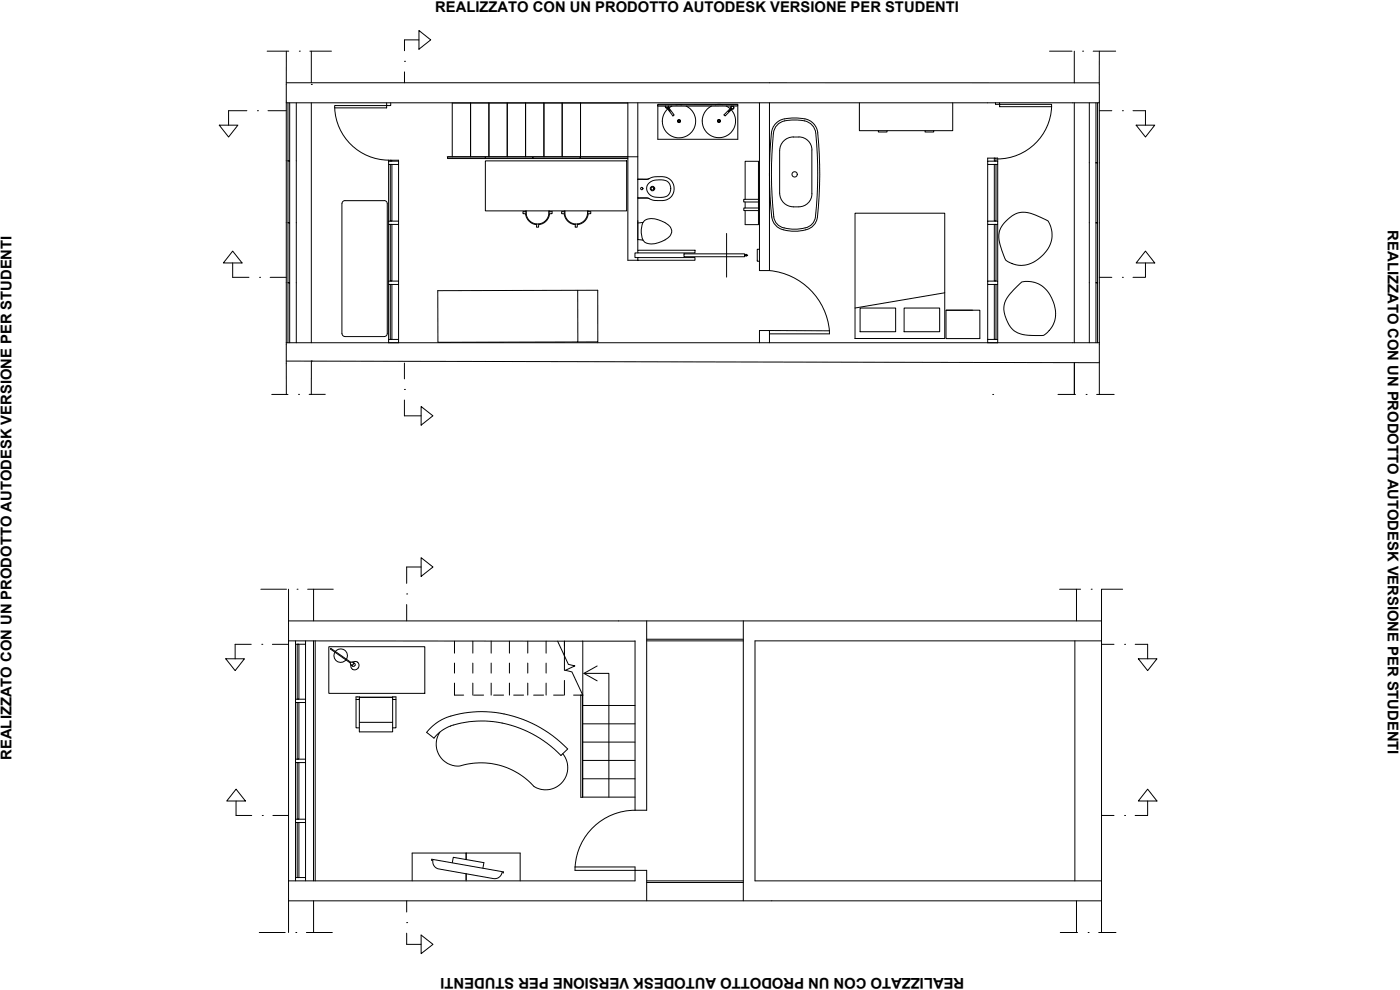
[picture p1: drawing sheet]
<svg xmlns="http://www.w3.org/2000/svg" width="420mm" height="297mm" viewBox="0 0 420 297" stroke-linecap="round" stroke-linejoin="round" font-family="sans-serif">
<!-- layer: muri sezionati -->
<g fill="none" stroke="#000" stroke-width=".3">
<path d="M85.9 25.3v5M85.9 24.8l244 .1M227.9 30.8v50.4h3v-50.4M296.4 30.8h-210.5v78.2M329.9 25.3v5.5h-31.1M329.9 30.8v72h-244M85.9 108.3l244 .5M227.9 102.8v-3.6h3v3.6M329.9 103.3v5M86.6 176.8v103M94.1 176.8v9.5M323.1 176.8v9.5"/>
<path d="M330.6 176.8v87.5M86.6 192.3l104 .1M86.6 186.3h244M194.1 186.3v56.8h-3.5v-50.8M223.1 186.3v84M322.6 192.3v72M330.6 192.3h-104v72h104v15.5M86.6 264.3h104v-3.2h3.5v9.2M86.6 270.3h244M94.1 270.3v9.5M323.1 270.3v9.5"/>
</g>
<!-- layer: 0 -->
<g fill="none" stroke="#000" stroke-width=".3">
<path d="M121.4 18.4h.1M125.7 9.2l3.6 2.8-3.6 2.8zM125.7 12h-4.3v3.2M65.8 37.6h5.6l-2.8 3.5zM74.1 33.2h-5.5v4.4M77.3 33.2h.1M80.4 33.2h5.5M85.9 30.3v.5M93.4 25.3h.1M93.4 30.8v72M121.4 21.6v3.2M135.7 30.9h52.7"/>
<path d="M188.4 30.8v47.3h3M191.4 30.8v44.3M296.4 30.8h2.4M322.4 30.8v72M329.9 33.2h3.8M336.8 33.2h.1M340 33.2h3.8v4.4M341 37.6h5.6l-2.8 3.5zM188.4 47h3M69.8 75.3l2.8 3.6h-5.6zM69.8 78.9v4.3h4.9M343.8 78.9v4.3h-3.8"/>
<path d="M343.8 75.3l2.8 3.6h-5.6zM77.9 83.2h.1M81.1 83.2h4.8M329.9 83.2h3.8M336.8 83.2h.1M93.4 108.3h.1M121.4 116.8h.1M121.4 108.9v4.8M297.9 118.3h.1M322.4 108.8v9.5M329.9 102.8v.5M121.4 120v4.8h5"/>
<path d="M126.4 122l3.5 2.8-3.5 2.8zM122 178.2h.1M126.4 167.3l3.5 2.8-3.5 2.8zM126.4 170.1h-4.4v4.9M67.8 197.7h5.6l-2.8 3.5zM75.4 193.3h-4.8v4.4M78.6 193.3h.1M81.7 193.3h4.9M94.1 192.3v72M94.6 192.3v72M122 181.4v4.9M169.4 192.4v1.4"/>
<path d="M169.4 195.4v1.4M194.1 191.8h29M194.1 192.3h29M330.6 193.3h3.7M337.5 193.3h.1M340.7 193.3h3.7v4.4M341.6 197.7h5.6l-2.8 3.5zM169.7 201.1l1.9 .5 3.3 7M174.3 208.6h.5M70.8 236.8l2.9 3.5h-5.6zM174.3 239.2h.5M174.9 233.7v5.5"/>
<path d="M344.4 236.8l2.8 3.5h-5.6zM70.8 240.3v4.4h4.7M78.7 244.7h.1M81.9 244.7h4.7M330.6 244.7h3.7M337.5 244.7h.1M344.4 240.3v4.4h-3.7M122 276.8h.1M122 280v3.3h4.4v-2.7l3.5 2.7-3.5 2.8v-2.8M122 270.3v3.3M172.6 260.1v1M190.6 260.1v1"/>
<path d="M194.1 264.8h29M194.1 264.3h29M330.6 279.8h.1"/>
</g>
<!-- layer: muri a vista -->
<g fill="none" stroke="#000" stroke-width=".3">
<path d="M80.2 15.4h6.5M85.9 15.4v9.9M89.8 15.4h.1M93 15.4h6.5M93.4 15.4v9.4M315 15.4h6.7M322.4 15.4v9.5M324.9 15.4h.1M328.1 15.4h6.7M329.9 15.4v9.9M81.6 118.3h4.8M85.9 109v9.3"/>
<path d="M89.6 118.3h.1M92.8 118.3h4.8M93.5 108.3l-.1 10M317.5 118.3h5.3M322.4 108.8v9.5M325.9 118.3h.1M329.1 118.3h5.3M329.9 108.3v10M78.3 176.8h7.7M89.2 176.8h.1M92.3 176.8h7.7M318 176.8h6.3"/>
<path d="M327.5 176.8h.1M330.6 176.8h6.3M77.8 279.8h7.8M88.8 279.8h.1M91.9 279.8h7.8M318.2 279.8h5.2M326.6 279.8h.1M329.7 279.8h5.2"/>
</g>
<!-- layer: serramenti -->
<g fill="none" stroke="#000" stroke-width=".3">
<path d="M100.4 31.7h15.6v.7h-15.6zM100.4 32.4a16.3 16.3 0 0 0 16.2 15.7M116 30.8v.9h1.3v-.9M298.8 30.8v.5h1.2v-.5M300 31.3h15.6v.7h-15.6zM315.6 32a16.3 16.3 0 0 1-16.2 15.7M116.6 48.4h3v.9h-3zM116.6 49.3v17M117.1 48.1h.5v.3h-.5zM117.1 49.3h.5v17h-.5zM117.1 48.1h-.5v.3M117.6 48.1h2v.3"/>
<path d="M119.6 49.3v17M296.4 48.4h3v.9h-3zM296.4 49.3v17M298.4 47.4h.5v1h-.5zM298.4 49.3h.5v17h-.5zM298.4 47.4h-2v1M298.9 47.4h.5v1M299.4 49.3v17M116.6 66.3h3v1h-3zM116.6 67.3v17M117.1 67.3h.5v17h-.5zM119.6 67.3v17"/>
<path d="M191.4 75.9h-.8v1.4h.8M191.4 77.3h17.2v.8h-17.2zM191.4 75.1h17.2v.8h-17.2zM205.3 76.2h18.2v.8h-18.2zM218.1 70v13.1M223.5 76.5h.4v-.2l.5 .3-.5 .3zM227.9 74.8h-.6v3.6h.6M296.4 66.3h3v1h-3zM296.4 67.3v17M298.4 67.3h.5v17h-.5zM299.4 67.3v17M116.6 84.3h3v1.1h-3z"/>
<path d="M116.6 85.4v17.4M117.1 85.4h.5v16.4h-.5zM119.6 85.4v16.4M296.4 84.3h3v1.1h-3zM296.4 85.4v17.4M298.4 85.4h.5v16.4h-.5zM299.4 85.4v16.4M116.6 101.8h3v1M296.4 101.8h3v1M88.7 192.3v1h3v-1M88.7 193.3v16.5M89.2 193.3h.5v16.5h-.5z"/>
<path d="M91.7 193.3v16.5M88.7 209.8h3v1h-3zM88.7 210.8v17M89.2 210.8h.5v17h-.5zM91.7 210.8v17M88.7 227.8h3v1h-3zM88.7 228.8v17M89.2 228.8h.5v17h-.5zM91.7 228.8v17M88.7 245.8h3v1h-3zM88.7 246.8v17.5M89.2 246.8h.5v16.5h-.5z"/>
<path d="M91.7 246.8v16.5M190.6 243.1a18 18 0 0 0-18 17h18M88.7 263.3h3v1M172.6 261.1h18"/>
</g>
<!-- layer: arredi -->
<g fill="none" stroke="#000" stroke-width=".3">
<path d="M135.7 30.9v16.2M141.2 30.9v16.1M146.7 30.9v16.1M152.2 30.9v16.1M157.7 30.9v16.1M163.2 30.9v16.1M168.7 30.9v16.1M174.2 30.9v16.1M197.4 31.4h24v.4h-24zM197.4 31.4l24-.1v10.5h-24v-10M199.7 31.8l.1 .5 .4 .2M200.4 32.3l.8 1-.9-1"/>
<path d="M200.5 31.8a.39 .39 0 0 1-.3 .6 .39 .39 0 0 1-.4-.6M200.5 32.1l1.8 2.4-.3 .3-1.8-2.4M200.6 31.8v.4M201.6 31.8l-.9 .6M202.9 31.4h1.8M205.9 31.8a5 5 0 0 1 2.1 7.3 5 5 0 0 1-7.4 1.1 5 5 0 0 1-.2-7.5M213.5 31.8a5 5 0 0 0-2 7.1 5 5 0 0 0 7.3 1.4 5 5 0 0 0 .7-7.4M216.8 31.4h-2.1M218 31.8l1.1 .8M219.4 32.3l-2.1 2.2 .3 .3 2.1-2.1M219.5 32.5l-.8 1 .9-.9M219.6 31.8l-.3 .6"/>
<path d="M220 31.8a.5 .5 0 0 1 .3 .6 .5 .5 0 0 1-.7 .4M231.5 39.9a118.4 118.4 0 0 0 .3 25.9 5 5 0 0 0 5 3.5 9.4 9.4 0 0 0 7.4-1.7l.4-.5a8.4 8.4 0 0 0 1-5.1l.4-9.5-.1-6.3-.5-6.3M235.4 35.7a4.8 4.8 0 0 0-3.9 4.2M235.4 35.7a17 17 0 0 1 6.2 0M241.6 35.7a4.8 4.8 0 0 1 3.8 4.2M244.8 39.9a4.5 4.5 0 0 0-4.8-3.8 10.6 10.6 0 0 0-6.3 1l-.9 1a8.1 8.1 0 0 0-.9 5 111.1 111.1 0 0 0 .5 22.6 4.5 4.5 0 0 0 4.5 3 10.1 10.1 0 0 0 6.6-1.2 3.8 3.8 0 0 0 1.2-2.5M257.9 30.8v8.4h28v-8.4M263.6 39.2v.4h2.6v-.4M277.6 39.2v.4h2.6v-.4M134.2 47h54.2M145.7 48.3h42.4v15h-42.4zM188.4 47.1h-14.2v.5h-14.3v-.5h-14.2v.5v-.5h-11.4v.5h25.6v-.5h14.3v.5h14.2"/>
<path d="M191.5 53.7h.2a7.9 7.9 0 0 0 4.7-.6l.7-.1a5.6 5.6 0 0 1 4.5 1.4 3.8 3.8 0 0 1 0 4.4 3.8 3.8 0 0 1-4.1 1.4l-1.3-.1a8.3 8.3 0 0 0-4.7-.7M191.5 59.4h2.7l.7 .2M194.7 55a5.4 5.4 0 0 1 5.9-.3 2.75 2.75 0 0 1 .3 3.3 2.75 2.75 0 0 1-3.1 1.2 2.95 2.95 0 0 1-3.5-3.7zM194.9 53.6l-.7 .2h-2.7M223.6 59.8v-11.4h4v19h-4v-4.2M227.6 59.8h-4.4v.8h4.4M234 58a4.1 4.1 0 0 0 4.1 4.1 4.6 4.6 0 0 0 5.3-2.4l.3-1.6M243.6 45v13.2M243.7 45a3.9 3.9 0 0 0-3.9-3.9 4.5 4.5 0 0 0-5.7 3.4l-.1 13.5M102.9 60.4l.6-.2h11.8a.9 .9 0 0 1 .9 .9v39a.94 .94 0 0 1-.9 .9h-11.8a.94 .94 0 0 1-.9-.9v-39zM157.7 64.1l.4 1.4 .8 1 1.1 .7 1.1 .2M157.8 63.3l-.1 .2"/>
<path d="M157.9 63.5h-.9v.6l.9 .1M157.9 63.3a3.4 3.4 0 0 0 3.4 3.9 3.4 3.4 0 0 0 3.4-3.9M161.7 67.2l-.1 1h-.6l.1-1M164.7 63.5h1v.6l-1 .1M164.9 63.3v.2M164.9 64.1l-.3 1.3-.6 .8-.9 .8-1.4 .4M169.3 64.1l.4 1.4 .8 1 1.1 .7 1.1 .2M169.4 63.3l-.1 .2M169.5 63.3a3.4 3.4 0 0 0 3.4 3.9 3.4 3.4 0 0 0 3.4-3.9M169.5 63.5h-.9v.6l1 .1M172.7 67.2l-.1 1h.6l.1-1M176.3 63.5h1v.6l-1 .1"/>
<path d="M176.5 63.3v.2M176.5 64.2l-.4 1.3-.7 .9-1.1 .7-1 .3M191.4 71.9l1.6 .1M193 66.7a3.7 3.7 0 0 1 4.5-.8 4.9 4.9 0 0 1 4.1 3.2 3 3 0 0 1-2 2.9 6.8 6.8 0 0 1-5.6 .9l-1-.9M193 66.7a6.9 6.9 0 0 0 0 5.3M193 66.7l-1.6 .2M223.6 60.6v1.8M227.6 62.4h-4.4v.8h4.4M256.6 64h26.9v37.6h-26.9zM301.7 66.6a7.1 7.1 0 0 1 9.6-1.8l1.3 .5a4.1 4.1 0 0 1 3.1 4.2 9.7 9.7 0 0 1-6.8 9.7 7.6 7.6 0 0 1-7.1-1.2l-1.1-2.9a7.6 7.6 0 0 1 .2-7.6zM173.4 87.1v15.5l-42 .1v-15.5l48-.1v15.5h-6M248.9 99.3v.9"/>
<path d="M258.1 92.4h10.7v7.1h-10.7zM271.3 92.4h10.7v7.1h-10.7zM283.5 87.8l-26.9 4.6M283.9 93.1h10.2v8.5l-10.2-.1M291.9 93.1h-8v8.3M304.3 86.9l.8-.9a4 4 0 0 1 4.9-1.4 9.7 9.7 0 0 1 6.8 9.8 7.7 7.7 0 0 1-3.6 6.2l-3.1 .1a7.7 7.7 0 0 1-7.1-2.9 7.8 7.8 0 0 1-1.2-7.7l.9-1.4zM98.7 194h28.8v14h-28.8zM100.5 195.7a2.02 2.02 0 0 0 .6 2.7 2.02 2.02 0 0 0 2.7-.4M100.7 195.5a2.02 2.02 0 0 1 2.7-.4 2.02 2.02 0 0 1 .6 2.7M105.3 198.7l-6-4.2-.1 .2 6 4.3M106.3 199a.49 .49 0 0 1 .2 .7 .49 .49 0 0 1-.7 .1M106.3 199l-.4-.3a1.2 1.2 0 0 1 1.8 .7 1.2 1.2 0 0 1-1.1 1.5 1.2 1.2 0 0 1-1.3-1.4l.5 .4"/>
<path d="M106.3 199h.1M107.3 198.7h.1M169.4 192.4v4.4M174.9 192.4v19.3M105.8 200.8l.1 .1M106.8 209.9h1M107.8 209.2l-1-.1v9.3h1M107.8 209.6v10h10v-10M107.8 209.2v.4M107.8 209.2h10M107.8 216.7h10M117.8 209.2l1-.1v9.3h-1"/>
<path d="M117.8 209.2v.4M117.8 209.9h1M129 218.7a16.2 16.2 0 0 1 10.4-4.8 35.8 35.8 0 0 1 31 10.8l-2.1 2a31.8 31.8 0 0 0-34.2-8.4l-1.9 1.2-2 2-2.2-1.8zM132 219.7a6.6 6.6 0 0 0-.2 6.9 6.6 6.6 0 0 0 6.2 3.2 21.7 21.7 0 0 1 22.5 6.3 6.6 6.6 0 0 0 8.3-1.5 6.6 6.6 0 0 0 .1-8.4M135.2 217.9h.1M174.3 208.6v30.6M174.8 208.6v30.6M174.9 211.7v22h15.7M174.9 211.7h15.7M174.9 217.2h15.7M174.9 239.2h15.7M174.9 222.7h15.7"/>
<path d="M174.9 228.2h15.7M129.8 258.2l-.3-.1 .1-.3 21.5 3.8-.1 .3-.3-.1M129.9 258.2l.1 1 .3 .6 1.2 .9 16.6 2.9a2.19 2.19 0 0 0 2.5-1.8M135.7 258.8l.3-1.6 9.2 1.6-.3 1.7M139.9 256h16.2v8.3M139.9 256h-16.2v8.3M139.9 256v1.9M139.9 262.2v2.1"/>
<circle cx="203.8" cy="36.3" r=".26"/>
<circle cx="203.8" cy="36.3" r=".43"/>
<circle cx="215.8" cy="36.3" r=".26"/>
<circle cx="215.8" cy="36.3" r=".43"/>
<circle cx="219.8" cy="32.3" r=".39"/>
<circle cx="192.6" cy="56.6" r=".35"/>
<circle cx="195.8" cy="56.6" r=".43"/>
<circle cx="195.8" cy="56.6" r=".67"/>
<circle cx="238.5" cy="52.3" r=".79"/>
<circle cx="105.6" cy="199.1" r=".48"/>
</g>
<!-- layer: P-SANR-FIXT -->
<path d="M191.4 59.3l.1 .1M191.4 59.4h.1M191.5 53.7l-.1 .1M191.5 53.8l-.1 .1M191.4 66.2v5.7" fill="none" stroke="#000" stroke-width=".3"/>
<!-- layer: A-GLAZ-CURT -->
<path d="M86.4 30.8v17.5M86.9 30.8v17.5h-.5M328.9 30.8v18M329.4 30.8v18h-.5M86.4 48.3h.5v18.5h-.5v18h.5v18M86.4 48.3v18.5h.5v18h-.5v18M328.9 48.8h.5v18.1h-.5v17.9h.5v18M328.9 48.8v18.1h.5v17.9h-.5v18" fill="none" stroke="#000" stroke-width=".3"/>
<!-- layer: A-GLAZ-CWMG -->
<path d="M88.9 30.8v72M326.9 30.8v72M116.6 102.8h3M296.4 102.8h3" fill="none" stroke="#000" stroke-width=".3"/>
<!-- layer: A-DOOR -->
<path d="M230.9 81.2a19.9 19.9 0 0 1 18 18.1l-18-.1M230.9 100.2h18" fill="none" stroke="#000" stroke-width=".3"/>
<!-- layer: tratteggi -->
<g fill="none" stroke="#000" stroke-width=".3">
<path d="M244.8 40a125 125 0 0 1-.1 25M136.4 192.4v3.6M136.4 199v3M141.9 192.4v3.6M141.9 199v3M147.4 192.4v3.6M147.4 199v3M152.9 192.4v3.6M152.9 199v3M158.4 192.4v3.6M158.4 199v3M163.9 192.4v3.6"/>
<path d="M163.9 199v3M167.3 192.4l3.3 6.9 1.9 .5-2.8 1.3M169.4 196.8v4.4M179.2 199.8l-4 2.2 4 2.3M136.4 205v3.6h2.7M141.9 205v3.6M142.2 208.6h2.9M147.4 205v3.6M148.1 208.6h3.1M152.9 205v3.6M154.2 208.6h2.9M158.4 205v3.6"/>
<path d="M160.1 208.6h3.1M163.9 205v3.6M166.1 208.6h3M169.4 204.2v4.4M172.1 208.6h2.8M175.2 202h7.5v37.2"/>
</g>
<g font-size="4.4">
<text x="130.6" y="3.5">REALIZZATO CON UN PRODOTTO AUTODESK VERSIONE PER STUDENTI</text>
<text x="416.5" y="69.2" transform="rotate(90 416.5 69.2)">REALIZZATO CON UN PRODOTTO AUTODESK VERSIONE PER STUDENTI</text>
<text x="3.5" y="228" transform="rotate(-90 3.5 228)">REALIZZATO CON UN PRODOTTO AUTODESK VERSIONE PER STUDENTI</text>
<text x="289.4" y="293.6" transform="rotate(-180 289.4 293.6)">REALIZZATO CON UN PRODOTTO AUTODESK VERSIONE PER STUDENTI</text>
</g>
</svg>
